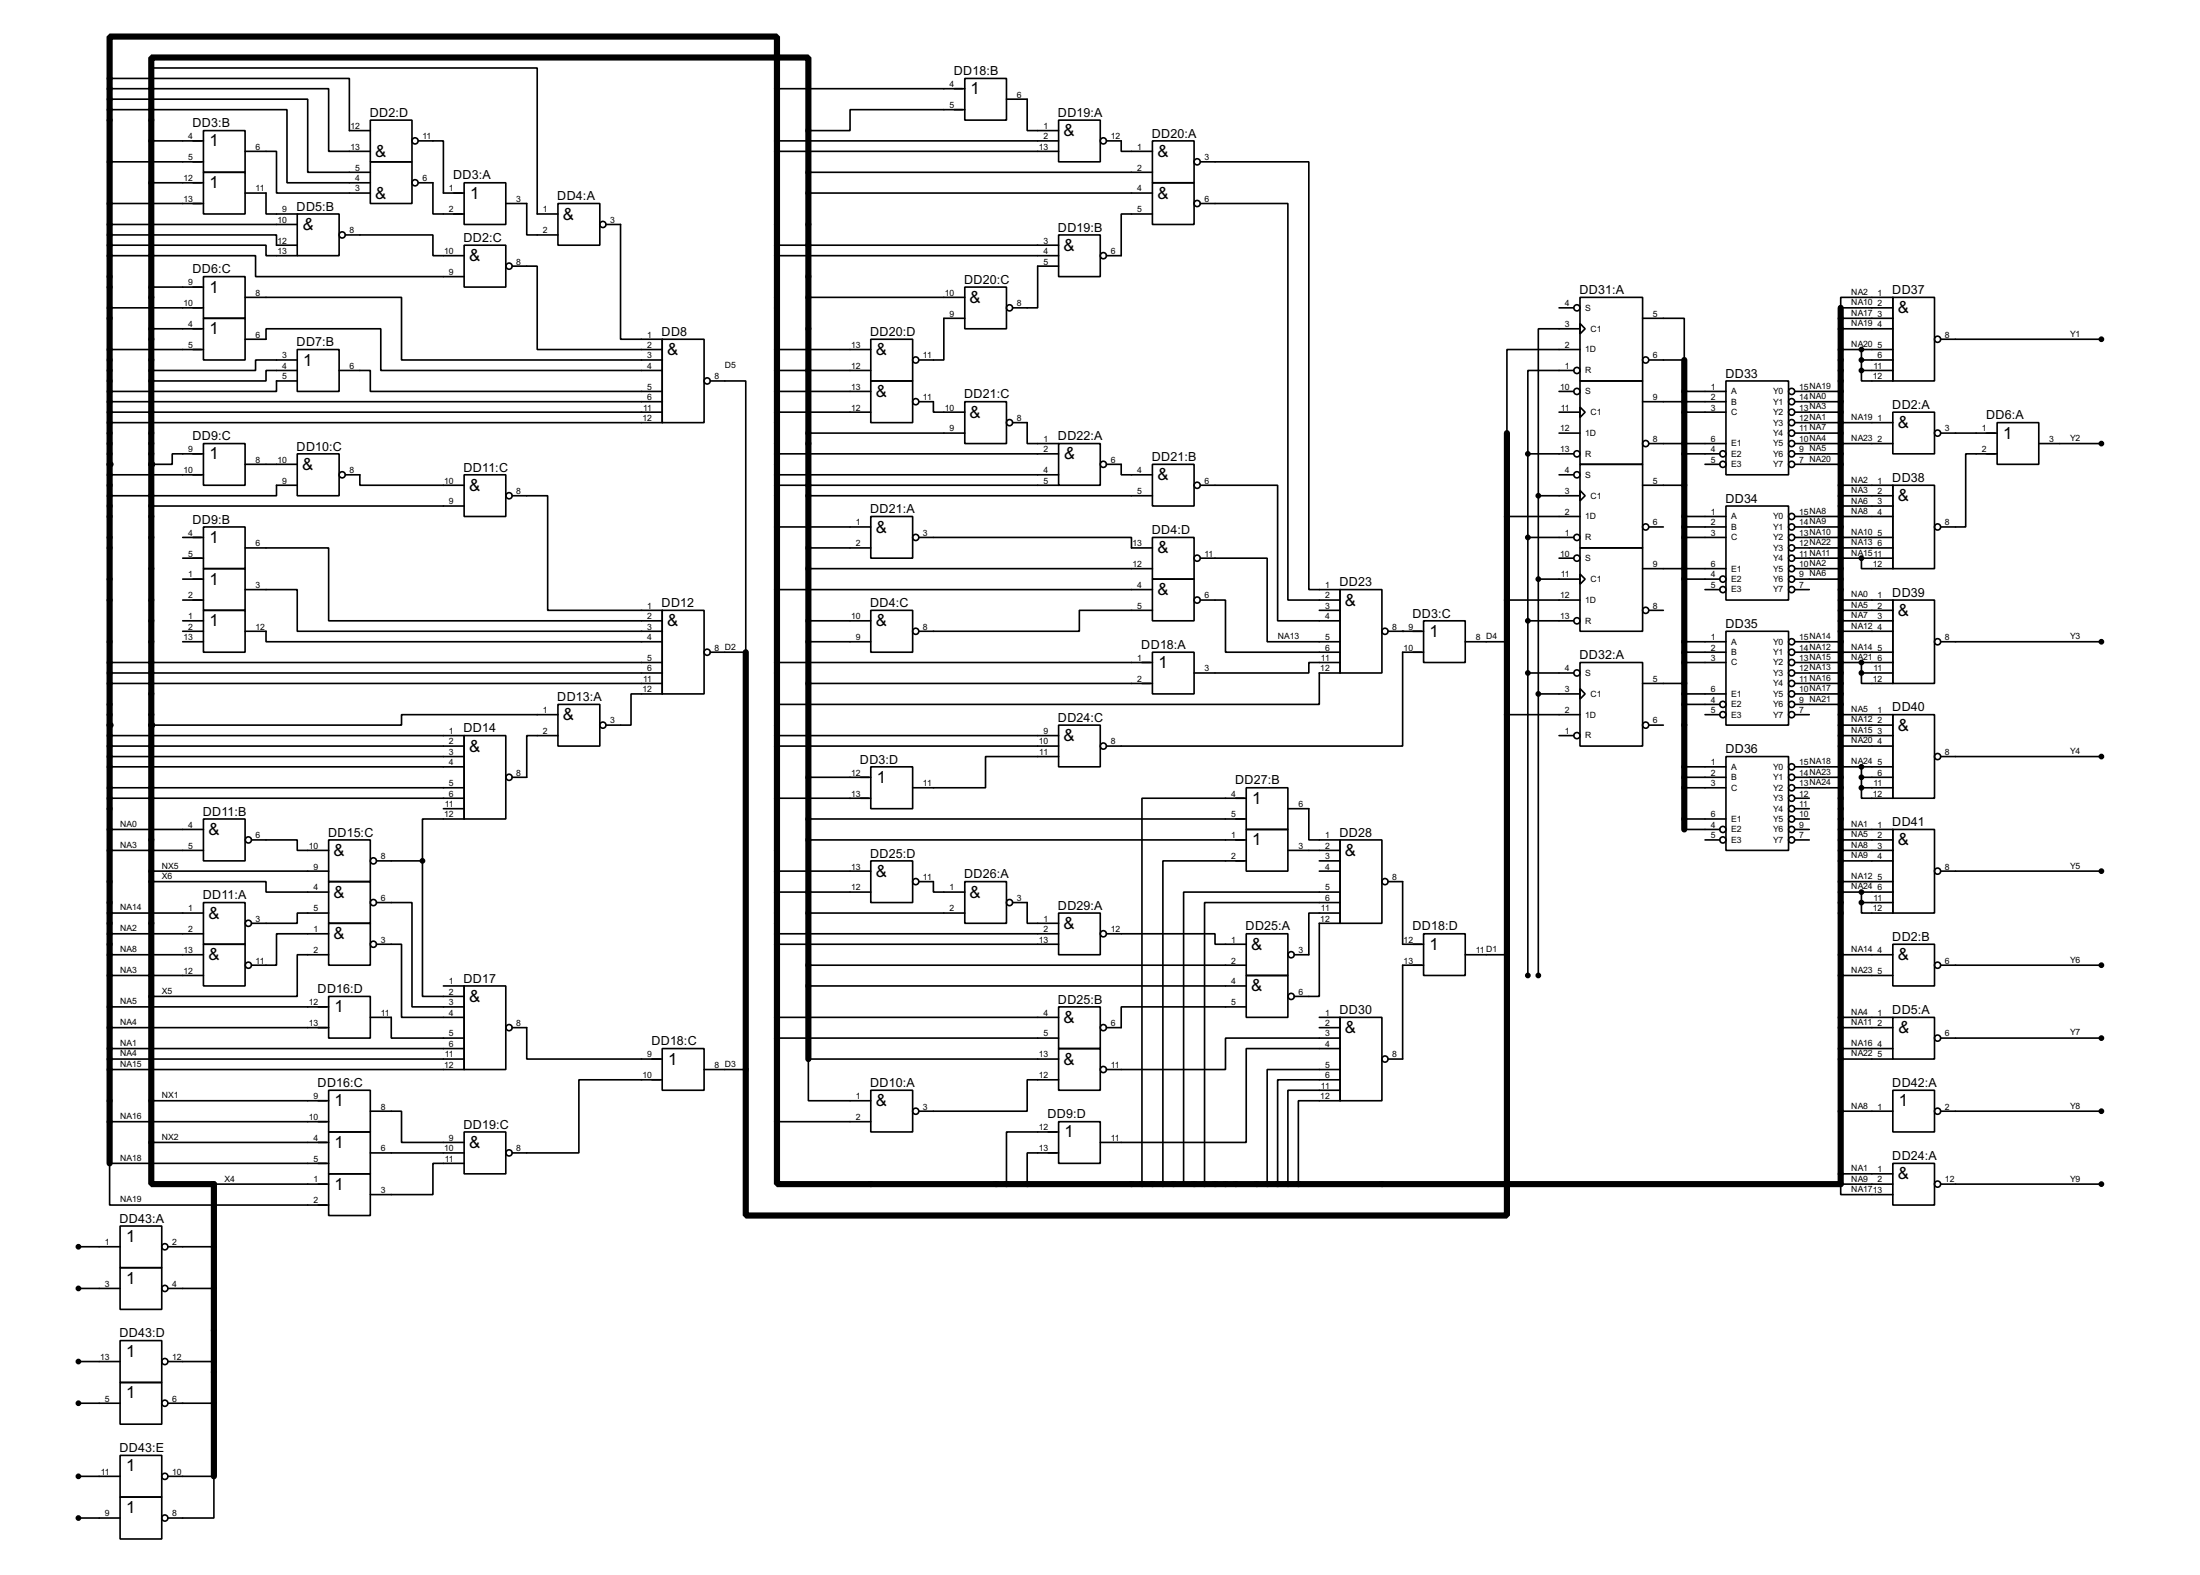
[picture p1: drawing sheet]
<svg xmlns="http://www.w3.org/2000/svg" width="536mm" height="383mm" viewBox="0 0 536 383" stroke-linecap="round" stroke-linejoin="round" font-family="sans-serif">
<path d="M448.4 75v213.3h-259.1v-279.4h-162.6v274.4M410.3 87.7v114.3M367.1 105.5v190.5h-185.4v-137.2M196.9 257.9v-243.9h-160v274.3h15.2v71.2" fill="none" stroke="#000" stroke-width="1.5"/>
<g fill="#000">
<circle cx="26.7" cy="113.1" r=".75"/>
<circle cx="36.9" cy="113.1" r=".75"/>
<circle cx="341.7" cy="153.7" r=".2"/>
<circle cx="26.7" cy="176.6" r=".75"/>
<circle cx="36.9" cy="176.6" r=".75"/>
</g>
<g fill="none" stroke="#000" stroke-width=".4">
<path d="M26.7 19.1h58.4v12.7h5.1M235 19.1h10.2v10.2h-10.2zM26.7 29.3v-2.6h43.2v17.8h20.3M26.7 21.6h53.4v15.3h10.1M26.7 24.2h48.3v17.8h15.2M26.7 39.4h22.9M36.9 21.6v-5h94v35.5h5M36.9 34.3h12.7M49.6 31.8h10.1v10.2h-10.1zM59.7 36.9h7.7v10.1h22.8M90.2 29.3h10.2v10.1h-10.2zM90.2 39.4h10.2v10.2h-10.2z"/>
<path d="M101.9 34.3h6.1v12.7h5.1M189.3 34.3h68.6M189.3 36.9h68.6M189.3 21.6h45.7M235 26.7h-27.9v5.1h-10.2M245.2 24.2h5v7.6h7.7M257.9 29.3h10.1v10.1h-10.1zM269.5 34.3h3.6v2.6h7.6M280.7 34.3h10.2v10.2h-10.2zM292.4 39.4h26.4v104.2h7.6v20.3h-5v7.6h-132.1v-7.6M26.7 59.7h38.1v2.6h7.6M26.7 57.2h40.7v2.5h5"/>
<path d="M26.7 54.7h45.7M26.7 49.6h22.9M36.9 44.5h12.7M49.6 42h10.1v10.1h-10.1zM59.7 47h5.1v5.1h7.6M72.4 52.1h10.2v10.2h-10.2zM84.1 57.2h21.4v5.1h7.6M101.9 44.5h3.6v7.6h7.6M113.1 59.7h10.1v10.2h-10.1zM113.1 44.5h10.1v10.2h-10.1zM123.2 49.6h5.1v7.6h7.6M135.9 49.6h10.2v10.1h-10.2z"/>
<path d="M147.6 54.7h3.6v27.9h10.1v20.3h-134.6M189.3 59.7h68.6M196.9 47h83.8M196.9 42h83.8M257.9 57.2h10.1v10.2h-10.1zM280.7 44.5h10.2v10.2h-10.2zM280.7 52.1h-7.6v10.2h-3.6M292.4 49.6h21.3v96.5h12.7M26.7 62.3h35.6v5.1h50.8M26.7 75h22.9M36.9 69.9h12.7M49.6 77.5h10.1v10.2h-10.1z"/>
<path d="M49.6 67.4h10.1v10.1h-10.1zM59.7 72.4h38.1v15.3h63.5M124.8 64.8h6.1v20.3h30.4M189.3 62.3h68.6M196.9 72.4h38.1M235 69.9h10.2v10.2h-10.2zM235 77.5h-5.1v10.2h-6.1M257.9 64.8h-5.1v10.2h-6.1M379.8 75h3.5M384.9 72.4h15.2v20.4h-15.2zM384.9 78.8l1.2 1.3-1.2 1.2zM400.1 77.5h10.2v10.2h-8.7"/>
<path d="M448.4 77.5h12.7M461.1 72.4h10.1v20.4h-10.1zM461.1 75h-12.7v-2.6h12.7v20.4h-7.7v-2.6M26.7 97.8h134.6M26.7 85.1h22.9M36.9 80.1h12.7M59.7 82.6h5.1v-2.5h28v10.1h68.5M72.4 85.1h10.2v10.2h-10.2zM72.4 87.7h-10.1v2.5h-25.4M72.4 90.2h-7.6v2.6h-27.9M72.4 92.8h-5v2.5h-40.7M82.6 90.2h7.6v5.1h71.1"/>
<path d="M161.3 82.6h10.2v20.3h-10.2zM173 92.8h8.7v66h-8.7M189.3 95.3h22.8M189.3 85.1h22.8M189.3 90.2h22.8M212.1 92.8h10.2v10.1h-10.2zM212.1 82.6h10.2v10.2h-10.2zM223.8 97.8h3.6v2.6h7.6M235 97.8h10.2v10.2h-10.2zM379.8 95.3h3.5M383.3 90.2h-11.1v20.3M384.9 92.8h15.2v20.3h-15.2z"/>
<path d="M384.9 99.1l1.2 1.3-1.2 1.3zM384.9 80.1h-10.2v40.6M384.9 85.1h-17.8v20.4M400.1 97.8h20.3M410.3 95.3h10.1M420.4 92.8h15.3v22.8h-15.3zM437.2 95.3h11.2M437.2 97.8h11.2M448.4 80.1h12.7M448.4 85.1h12.7M453.4 87.7h7.7M453.4 85.1v5.1"/>
<path d="M453.4 90.2h7.7M472.7 82.6h39.2M26.7 100.4h134.6M26.7 115.6h22.9M49.6 108h10.1v10.2h-10.1zM49.6 110.5h-7.6v2.6h-5.1M59.7 113.1h12.7M72.4 110.5h10.2v10.2h-10.2zM72.4 118.2h-5v2.5h-40.7M84.1 115.6h3.6v2.6h25.4M113.1 115.6h10.1v10.2h-10.1zM189.3 118.2h68.6"/>
<path d="M189.3 100.4h22.8M189.3 110.5h68.6M189.3 115.6h68.6M196.9 105.5h38.1M246.7 102.9h3.5v5.1h7.7M257.9 108h10.1v10.2h-10.1zM269.5 113.1h3.6v2.5h7.6M280.7 113.1h10.2v10.1h-10.2zM292.4 118.2h18.8v33h15.2M372.2 110.5h11.1M372.2 110.5v127M379.8 105.5h5.1"/>
<path d="M379.8 100.4h5.1M379.8 115.6h3.5M384.9 113.1h15.2v20.3h-15.2zM384.9 119.4l1.2 1.3-1.2 1.3zM400.1 118.2h10.2M401.6 108h18.8M410.3 100.4h10.1M410.3 110.5h8.6M415.3 113.1h3.6M437.2 105.5h11.2M437.2 108h23.9M437.2 102.9h23.9"/>
<path d="M437.2 100.4h11.2M437.2 110.5h11.2M437.2 113.1h11.2M448.4 118.2h12.7v20.3h-7.7v-2.6M461.1 100.4h10.1v10.1h-10.1zM461.1 118.2h10.1v20.3h-10.1zM472.7 105.5h13.8M486.5 102.9h10.1v10.2h-10.1zM486.5 110.5h-7.7v17.8h-6.1M496.6 108h15.3M36.9 123.2h76.2M44.5 130.9h5.1"/>
<path d="M44.5 135.9h5.1M49.6 138.5h10.1v10.1h-10.1zM49.6 128.3h10.1v10.2h-10.1zM59.7 133.4h20.4v17.8h81.2M124.8 120.7h8.6v27.9h27.9v20.4h-7.6v7.6h-6.1M189.3 128.3h22.8M196.9 133.4h15.2M196.9 120.7h83.8M196.9 138.5h83.8M212.1 125.8h10.2v10.1h-10.2zM223.8 130.9h51.8v2.5h5.1M280.7 130.9h10.2v10.1h-10.2z"/>
<path d="M292.4 135.9h16.3v20.4h17.7M367.1 125.8h17.8M372.2 130.9h11.1M374.7 120.7h10.2M374.7 120.7v116.8M379.8 135.9h3.5M384.9 133.4h15.2v20.3h-15.2zM384.9 139.8l1.2 1.2-1.2 1.3zM400.1 138.5h20.3M401.6 128.3h3.6M410.3 130.9h10.1M410.3 125.8h10.1"/>
<path d="M410.3 128.3h10.1M420.4 123.2h15.3v22.9h-15.3zM437.2 133.4h23.9M437.2 130.9h23.9M437.2 125.8h23.9M437.2 135.9h23.9M437.2 138.5h11.2M437.2 128.3h11.2M448.4 123.2h12.7M448.4 120.7h12.7M44.5 156.3h5.1M44.5 146.1h5.1"/>
<path d="M44.5 151.2h5.1M44.5 153.7h5.1M44.5 141h5.1M49.6 148.6h10.1v10.2h-10.1zM59.7 143.6h12.7v10.1h88.9M59.7 153.7h5.1v2.6h96.5M161.3 148.6h10.2v20.4h-10.2zM189.3 143.6h91.4M196.9 156.3h15.2M196.9 151.2h15.2M212.1 148.6h10.2v10.2h-10.2zM280.7 141h10.2v10.2h-10.2z"/>
<path d="M280.7 158.8h10.2v10.2h-10.2zM280.7 148.6h-17.8v5.1h-39.1M292.4 146.1h6.1v12.7h27.9M321.4 148.6h5M326.4 143.6h10.2v20.3h-10.2zM338.1 153.7h8.7M346.8 151.2h10.1v10.1h-10.1zM346.8 158.8h-5.1v22.9h-72.2M356.9 156.3h10.2M367.1 146.1h17.8M372.2 151.2h11.1M374.7 141h10.2"/>
<path d="M401.6 148.6h3.6M410.3 156.3h10.1M410.3 158.8h10.1M410.3 141h8.6M415.3 143.6h3.6M420.4 153.7h15.3v22.9h-15.3zM437.2 156.3h11.2M437.2 158.8h23.9M437.2 141h11.2M437.2 143.6h3.5M448.4 146.1h12.7v20.3h-7.7v-2.5M448.4 148.6h12.7"/>
<path d="M448.4 151.2h12.7M448.4 153.7h12.7M461.1 146.1h10.1v20.3h-10.1zM472.7 156.3h39.2M26.7 179.1h86.4v20.3h-10.2v10.2M26.7 161.3h134.6M26.7 163.9h134.6M26.7 166.4h134.6M113.1 179.1h10.1v20.3h-10.1zM135.9 171.5h10.2v10.2h-10.2zM135.9 179.1h-7.6v10.2h-3.5M135.9 174h-38.1v2.6h-60.9"/>
<path d="M189.3 179.1h68.6M189.3 161.3h91.4M196.9 166.4h83.8M257.9 176.6h10.1v10.1h-10.1zM326.4 161.3h-7.6v2.6h-27.9M367.1 174h17.8M372.2 163.9h11.1M374.7 169h10.2M379.8 179.1h3.5M384.9 161.3h15.2v20.4h-15.2zM384.9 167.7l1.2 1.3-1.2 1.2zM400.1 166.4h10.2"/>
<path d="M401.6 176.6h3.6M410.3 161.3h10.1M410.3 169h10.1M410.3 171.5h8.6M415.3 174h3.6M437.2 174h3.5M437.2 161.3h23.9M437.2 163.9h11.2M437.2 166.4h11.2M437.2 169h11.2M437.2 171.5h11.2M448.4 174h12.7v20.4h-7.7v-2.6"/>
<path d="M448.4 179.1h12.7M448.4 176.6h12.7M453.4 163.9h7.7M453.4 161.3v2.6M461.1 174h10.1v20.4h-10.1zM26.7 184.2h86.4M26.7 181.7h86.4M26.7 186.7h86.4M26.7 191.8h86.4M26.7 194.4h86.4M49.6 199.4h10.1v10.2h-10.1zM108 196.9h5.1"/>
<path d="M189.3 181.7h68.6M189.3 194.4h22.8M196.9 189.3h15.2M196.9 199.4h106.7M212.1 186.7h10.2v10.2h-10.2zM257.9 184.2h-17.8v7.6h-17.8M303.6 191.8h10.1v10.2h-10.1zM303.6 194.4h-25.4v93.9M313.7 196.9h5.1v7.6h7.6v20.3h-5v17.8h-6.1M410.3 186.7h10.1M410.3 189.3h10.1M410.3 191.8h10.1"/>
<path d="M410.3 199.4h10.1M420.4 184.2h15.3v22.9h-15.3zM437.2 186.7h23.9M437.2 189.3h11.2M437.2 191.8h11.2M437.2 199.4h3.5M437.2 194.4h3.5M437.2 196.9h3.5M448.4 181.7h12.7M453.4 189.3h7.7M453.4 191.8h7.7M453.4 186.7v5.1"/>
<path d="M472.7 184.2h39.2M26.7 202h22.9M26.7 207.1h22.9M36.9 214.7h27.9v2.5h15.3M36.9 212.1h43.2M49.6 219.8h10.1v10.1h-10.1zM61.3 204.5h11.1v2.6h7.7M80.1 214.7h10.1v10.1h-10.1zM80.1 204.5h10.1v10.2h-10.1zM91.7 219.8h8.7v25.4h12.7M91.7 209.6h11.2M102.9 209.6v33h10.2"/>
<path d="M189.3 212.1h22.8M189.3 217.2h22.8M196.9 204.5h106.7M212.1 209.6h10.2v10.2h-10.2zM223.8 214.7h3.6v2.5h7.6M235 214.7h10.2v10.1h-10.2zM246.7 219.8h3.5v5h7.7M303.6 202h10.1v10.1h-10.1zM303.6 209.6h-20.3v78.7M313.7 207.1h12.7M321.4 212.1h5M321.4 209.6h5"/>
<path d="M326.4 204.5h10.2v20.3h-10.2zM326.4 219.8h-33v68.5M326.4 217.2h-38.1v71.1h-2.5M338.1 214.7h3.6v15.2h5.1M410.3 202h8.6M415.3 204.5h3.6M437.2 202h3.5M437.2 204.5h3.5M448.4 202h12.7v20.3h-7.7v-2.5M448.4 204.5h12.7M448.4 207.1h12.7M448.4 209.6h12.7"/>
<path d="M448.4 214.7h12.7M448.4 217.2h12.7M453.4 219.8h7.7M453.4 217.2v2.6M461.1 202h10.1v20.3h-10.1zM472.7 212.1h39.2M26.7 237.5h22.9M26.7 232.5h22.9M26.7 227.4h22.9M26.7 222.3h22.9M49.6 229.9h10.1v10.2h-10.1zM80.1 224.8h10.1v10.2h-10.1z"/>
<path d="M80.1 227.4h-12.7v7.6h-6.1M80.1 222.3h-7.7v2.5h-11.1M80.1 232.5h-7.7v10.1h-35.5M91.7 229.9h6.1v17.8h15.3M189.3 227.4h68.6M189.3 229.9h68.6M196.9 235h106.7M196.9 222.3h38.1M257.9 222.3h10.1v10.2h-10.1zM269.5 227.4h26.5v2.5h7.6M303.6 237.5h10.1v10.2h-10.1zM303.6 227.4h10.1v10.1h-10.1z"/>
<path d="M326.4 222.3h-7.6v10.2h-3.5M346.8 227.4h10.1v10.1h-10.1zM346.8 235h-5.1v22.9h-3.6M356.9 232.5h10.2M448.4 237.5h12.7M448.4 232.5h12.7M461.1 229.9h10.1v10.2h-10.1zM472.7 235h39.2M26.7 257.9h86.4M26.7 255.3h86.4M26.7 250.2h53.4M26.7 245.2h53.4"/>
<path d="M80.1 242.6h10.1v10.2h-10.1zM90.2 247.7h5.1v5.1h17.8M108 240.1h5.1v20.3h-86.4M113.1 240.1h10.1v20.3h-10.1zM124.8 250.2h3.5v7.7h33M161.3 255.3h10.2v10.2h-10.2zM189.3 252.8h68.6M189.3 247.7h68.6M196.9 240.1h106.7M257.9 255.3h10.1v10.2h-10.1zM257.9 245.2h10.1v10.1h-10.1zM257.9 257.9h-61v10.1h15.2"/>
<path d="M303.6 245.2h-30.5v5h-3.6M321.4 247.7h5v20.3h-10.1v20.3M321.4 250.2h5M326.4 247.7h10.2v20.3h-10.2zM326.4 252.8h-27.9v7.6h-29M326.4 255.3h-22.8v22.9h-35.6M448.4 257.9h12.7M448.4 255.3h12.7M448.4 250.2h12.7M448.4 247.7h12.7M461.1 247.7h10.1v10.2h-10.1zM472.7 252.8h39.2"/>
<path d="M26.7 273.1h53.4M36.9 278.2h43.2M36.9 268h43.2M80.1 275.6h10.1v10.2h-10.1zM80.1 265.5h10.1v10.1h-10.1zM90.2 270.6h7.6v7.6h15.3M113.1 275.6h10.1v10.2h-10.1zM161.3 262.9h-20.3v17.8h-16.2M171.5 260.4h10.2M189.3 273.1h22.8M212.1 265.5h10.2v10.1h-10.2zM257.9 273.1h10.1v10.2h-10.1z"/>
<path d="M257.9 262.9h-7.7v7.7h-26.4M257.9 275.6h-12.7v12.7M326.4 265.5h-12.7v22.8M326.4 262.9h-15.2v25.4M326.4 260.4h-17.7v27.9M448.4 270.6h12.7M461.1 265.5h10.1v10.1h-10.1zM472.7 270.6h39.2M29.3 298.5h10.1v10.2h-10.1zM52.1 288.3h28M80.1 285.8h10.1v10.2h-10.1zM80.1 283.3h-53.4v10.1h53.4"/>
<path d="M90.2 280.7h22.9M113.1 283.3h-7.6v7.6h-15.3M257.9 280.7h-7.7v7.6M448.4 285.8h12.7M461.1 283.3h10.1v10.1h-10.1zM461.1 288.3h-12.7v2.6h12.7M472.7 288.3h39.2M19.1 303.6h10.2M19.1 313.7h10.2M29.3 308.7h10.1v10.1h-10.1zM40.9 303.6h11.2M40.9 313.7h11.2"/>
<path d="M19.1 331.5h10.2M29.3 336.6h10.1v10.2h-10.1zM29.3 326.4h10.1v10.2h-10.1zM40.9 331.5h11.2M19.1 359.5h10.2M19.1 341.7h10.2M29.3 354.4h10.1v10.1h-10.1zM40.9 359.5h11.2v10.1h-11.2M40.9 341.7h11.2M19.1 369.6h10.2M29.3 364.5h10.1v10.2h-10.1z"/>
<circle cx="101.1" cy="34.3" r=".75"/>
<circle cx="268.7" cy="34.3" r=".75"/>
<circle cx="291.6" cy="39.4" r=".75"/>
<circle cx="83.3" cy="57.2" r=".75"/>
<circle cx="101.1" cy="44.5" r=".75"/>
<circle cx="146.8" cy="54.7" r=".75"/>
<circle cx="291.6" cy="49.6" r=".75"/>
<circle cx="124" cy="64.8" r=".75"/>
<circle cx="245.9" cy="75" r=".75"/>
<circle cx="268.7" cy="62.3" r=".75"/>
<circle cx="384.1" cy="75" r=".75"/>
<circle cx="172.2" cy="92.8" r=".75"/>
<circle cx="223" cy="87.7" r=".75"/>
<circle cx="223" cy="97.8" r=".75"/>
<circle cx="384.1" cy="90.2" r=".75"/>
<circle cx="384.1" cy="95.3" r=".75"/>
<circle cx="400.8" cy="87.7" r=".75"/>
<circle cx="436.4" cy="97.8" r=".75"/>
<circle cx="436.4" cy="95.3" r=".75"/>
<circle cx="471.9" cy="82.6" r=".75"/>
<circle cx="83.3" cy="115.6" r=".75"/>
<circle cx="245.9" cy="102.9" r=".75"/>
<circle cx="268.7" cy="113.1" r=".75"/>
<circle cx="291.6" cy="118.2" r=".75"/>
<circle cx="384.1" cy="110.5" r=".75"/>
<circle cx="384.1" cy="115.6" r=".75"/>
<circle cx="400.8" cy="108" r=".75"/>
<circle cx="419.6" cy="110.5" r=".75"/>
<circle cx="419.6" cy="113.1" r=".75"/>
<circle cx="436.4" cy="100.4" r=".75"/>
<circle cx="436.4" cy="105.5" r=".75"/>
<circle cx="436.4" cy="113.1" r=".75"/>
<circle cx="436.4" cy="102.9" r=".75"/>
<circle cx="436.4" cy="108" r=".75"/>
<circle cx="436.4" cy="110.5" r=".75"/>
<circle cx="471.9" cy="105.5" r=".75"/>
<circle cx="124" cy="120.7" r=".75"/>
<circle cx="223" cy="130.9" r=".75"/>
<circle cx="291.6" cy="135.9" r=".75"/>
<circle cx="384.1" cy="135.9" r=".75"/>
<circle cx="384.1" cy="130.9" r=".75"/>
<circle cx="400.8" cy="128.3" r=".75"/>
<circle cx="436.4" cy="133.4" r=".75"/>
<circle cx="436.4" cy="135.9" r=".75"/>
<circle cx="436.4" cy="128.3" r=".75"/>
<circle cx="436.4" cy="125.8" r=".75"/>
<circle cx="436.4" cy="138.5" r=".75"/>
<circle cx="436.4" cy="130.9" r=".75"/>
<circle cx="471.9" cy="128.3" r=".75"/>
<circle cx="172.2" cy="158.8" r=".75"/>
<circle cx="223" cy="153.7" r=".75"/>
<circle cx="291.6" cy="146.1" r=".75"/>
<circle cx="337.3" cy="153.7" r=".75"/>
<circle cx="384.1" cy="151.2" r=".75"/>
<circle cx="400.8" cy="148.6" r=".75"/>
<circle cx="419.6" cy="143.6" r=".75"/>
<circle cx="419.6" cy="141" r=".75"/>
<circle cx="436.4" cy="156.3" r=".75"/>
<circle cx="436.4" cy="158.8" r=".75"/>
<circle cx="436.4" cy="143.6" r=".75"/>
<circle cx="436.4" cy="141" r=".75"/>
<circle cx="471.9" cy="156.3" r=".75"/>
<circle cx="146.8" cy="176.6" r=".75"/>
<circle cx="384.1" cy="179.1" r=".75"/>
<circle cx="384.1" cy="163.9" r=".75"/>
<circle cx="400.8" cy="176.6" r=".75"/>
<circle cx="419.6" cy="171.5" r=".75"/>
<circle cx="419.6" cy="174" r=".75"/>
<circle cx="436.4" cy="163.9" r=".75"/>
<circle cx="436.4" cy="174" r=".75"/>
<circle cx="436.4" cy="161.3" r=".75"/>
<circle cx="436.4" cy="166.4" r=".75"/>
<circle cx="436.4" cy="171.5" r=".75"/>
<circle cx="436.4" cy="169" r=".75"/>
<circle cx="124" cy="189.3" r=".75"/>
<circle cx="268.7" cy="181.7" r=".75"/>
<circle cx="436.4" cy="189.3" r=".75"/>
<circle cx="436.4" cy="186.7" r=".75"/>
<circle cx="436.4" cy="194.4" r=".75"/>
<circle cx="436.4" cy="199.4" r=".75"/>
<circle cx="436.4" cy="191.8" r=".75"/>
<circle cx="436.4" cy="196.9" r=".75"/>
<circle cx="471.9" cy="184.2" r=".75"/>
<circle cx="60.5" cy="204.5" r=".75"/>
<circle cx="90.9" cy="219.8" r=".75"/>
<circle cx="90.9" cy="209.6" r=".75"/>
<circle cx="223" cy="214.7" r=".75"/>
<circle cx="245.9" cy="219.8" r=".75"/>
<circle cx="337.3" cy="214.7" r=".75"/>
<circle cx="419.6" cy="202" r=".75"/>
<circle cx="419.6" cy="204.5" r=".75"/>
<circle cx="436.4" cy="202" r=".75"/>
<circle cx="436.4" cy="204.5" r=".75"/>
<circle cx="471.9" cy="212.1" r=".75"/>
<circle cx="60.5" cy="224.8" r=".75"/>
<circle cx="60.5" cy="235" r=".75"/>
<circle cx="90.9" cy="229.9" r=".75"/>
<circle cx="268.7" cy="227.4" r=".75"/>
<circle cx="314.5" cy="232.5" r=".75"/>
<circle cx="471.9" cy="235" r=".75"/>
<circle cx="124" cy="250.2" r=".75"/>
<circle cx="268.7" cy="250.2" r=".75"/>
<circle cx="314.5" cy="242.6" r=".75"/>
<circle cx="337.3" cy="257.9" r=".75"/>
<circle cx="471.9" cy="252.8" r=".75"/>
<circle cx="223" cy="270.6" r=".75"/>
<circle cx="268.7" cy="260.4" r=".75"/>
<circle cx="471.9" cy="270.6" r=".75"/>
<circle cx="124" cy="280.7" r=".75"/>
<circle cx="471.9" cy="288.3" r=".75"/>
<circle cx="40.1" cy="303.6" r=".75"/>
<circle cx="40.1" cy="313.7" r=".75"/>
<circle cx="40.1" cy="331.5" r=".75"/>
<circle cx="40.1" cy="359.5" r=".75"/>
<circle cx="40.1" cy="341.7" r=".75"/>
<circle cx="40.1" cy="369.6" r=".75"/>
</g>
<g fill="#000" stroke="#000" stroke-width=".4">
<circle cx="453.4" cy="87.7" r=".5"/>
<circle cx="453.4" cy="85.1" r=".5"/>
<circle cx="453.4" cy="90.2" r=".5"/>
<circle cx="511.8" cy="82.6" r=".5"/>
<circle cx="372.1" cy="110.5" r=".5"/>
<circle cx="511.8" cy="108" r=".5"/>
<circle cx="372.1" cy="130.9" r=".5"/>
<circle cx="374.7" cy="120.7" r=".5"/>
<circle cx="453.4" cy="135.9" r=".5"/>
<circle cx="372.1" cy="151.2" r=".5"/>
<circle cx="374.7" cy="141" r=".5"/>
<circle cx="511.8" cy="156.3" r=".5"/>
<circle cx="372.1" cy="163.9" r=".5"/>
<circle cx="374.7" cy="169" r=".5"/>
<circle cx="453.4" cy="161.3" r=".5"/>
<circle cx="453.4" cy="163.9" r=".5"/>
<circle cx="453.4" cy="186.7" r=".5"/>
<circle cx="453.4" cy="189.3" r=".5"/>
<circle cx="453.4" cy="191.8" r=".5"/>
<circle cx="511.8" cy="184.2" r=".5"/>
<circle cx="102.9" cy="209.6" r=".5"/>
<circle cx="453.4" cy="217.2" r=".5"/>
<circle cx="453.4" cy="219.8" r=".5"/>
<circle cx="511.8" cy="212.1" r=".5"/>
<circle cx="372.1" cy="237.5" r=".5"/>
<circle cx="374.7" cy="237.5" r=".5"/>
<circle cx="511.8" cy="235" r=".5"/>
<circle cx="511.8" cy="252.8" r=".5"/>
<circle cx="511.8" cy="270.6" r=".5"/>
<circle cx="511.8" cy="288.3" r=".5"/>
<circle cx="19.1" cy="303.6" r=".5"/>
<circle cx="19.1" cy="313.7" r=".5"/>
<circle cx="19.1" cy="331.5" r=".5"/>
<circle cx="19.1" cy="341.7" r=".5"/>
<circle cx="19.1" cy="359.5" r=".5"/>
<circle cx="19.1" cy="369.6" r=".5"/>
</g>
<g font-size="4.6">
<text x="236.4" y="22.9">1</text>
<text x="51" y="35.6">1</text>
<text x="259.1" y="33.2">&amp;</text>
<text x="91.4" y="38.2">&amp;</text>
<text x="281.9" y="38.2">&amp;</text>
<text x="51" y="45.9">1</text>
<text x="91.4" y="48.3">&amp;</text>
<text x="114.5" y="48.3">1</text>
<text x="137.1" y="53.5">&amp;</text>
<text x="281.9" y="48.3">&amp;</text>
<text x="73.6" y="56">&amp;</text>
<text x="114.3" y="63.6">&amp;</text>
<text x="259.1" y="61">&amp;</text>
<text x="51" y="71.3">1</text>
<text x="236.2" y="73.7">&amp;</text>
<text x="462.3" y="76.3">&amp;</text>
<text x="51" y="81.4">1</text>
<text x="73.9" y="89">1</text>
<text x="162.5" y="86.4">&amp;</text>
<text x="213.3" y="86.4">&amp;</text>
<text x="213.3" y="96.7">&amp;</text>
<text x="236.2" y="101.7">&amp;</text>
<text x="462.3" y="104.3">&amp;</text>
<text x="487.9" y="106.8">1</text>
<text x="51" y="111.9">1</text>
<text x="259.1" y="111.9">&amp;</text>
<text x="73.6" y="114.4">&amp;</text>
<text x="114.3" y="119.5">&amp;</text>
<text x="281.9" y="117">&amp;</text>
<text x="462.3" y="122.1">&amp;</text>
<text x="213.3" y="129.7">&amp;</text>
<text x="51" y="132.2">1</text>
<text x="281.9" y="134.8">&amp;</text>
<text x="51" y="142.4">1</text>
<text x="281.9" y="144.9">&amp;</text>
<text x="327.6" y="147.5">&amp;</text>
<text x="462.3" y="150">&amp;</text>
<text x="51" y="152.5">1</text>
<text x="162.5" y="152.5">&amp;</text>
<text x="213.3" y="152.5">&amp;</text>
<text x="348.2" y="155.1">1</text>
<text x="282.2" y="162.7">1</text>
<text x="137.1" y="175.4">&amp;</text>
<text x="462.3" y="177.9">&amp;</text>
<text x="114.3" y="183">&amp;</text>
<text x="259.1" y="180.5">&amp;</text>
<text x="213.6" y="190.6">1</text>
<text x="305" y="195.7">1</text>
<text x="50.8" y="203.3">&amp;</text>
<text x="81.3" y="208.4">&amp;</text>
<text x="305" y="205.9">1</text>
<text x="327.6" y="208.4">&amp;</text>
<text x="462.3" y="205.9">&amp;</text>
<text x="213.3" y="213.5">&amp;</text>
<text x="81.3" y="218.6">&amp;</text>
<text x="236.2" y="218.6">&amp;</text>
<text x="50.8" y="223.7">&amp;</text>
<text x="259.1" y="226.2">&amp;</text>
<text x="50.8" y="233.8">&amp;</text>
<text x="81.3" y="228.7">&amp;</text>
<text x="304.8" y="231.3">&amp;</text>
<text x="348.2" y="231.3">1</text>
<text x="462.3" y="233.8">&amp;</text>
<text x="114.3" y="244">&amp;</text>
<text x="304.8" y="241.4">&amp;</text>
<text x="81.5" y="246.5">1</text>
<text x="259.1" y="249.1">&amp;</text>
<text x="327.6" y="251.6">&amp;</text>
<text x="462.3" y="251.6">&amp;</text>
<text x="162.8" y="259.2">1</text>
<text x="259.1" y="259.2">&amp;</text>
<text x="81.5" y="269.4">1</text>
<text x="213.3" y="269.4">&amp;</text>
<text x="462.5" y="269.4">1</text>
<text x="81.5" y="279.5">1</text>
<text x="114.3" y="279.5">&amp;</text>
<text x="259.3" y="277">1</text>
<text x="462.3" y="287.2">&amp;</text>
<text x="81.5" y="289.7">1</text>
<text x="30.7" y="302.4">1</text>
<text x="30.7" y="312.6">1</text>
<text x="30.7" y="330.3">1</text>
<text x="30.7" y="340.5">1</text>
<text x="30.7" y="358.3">1</text>
<text x="30.7" y="368.4">1</text>
</g>
<g font-size="3.4">
<text x="232.3" y="18.3">DD18:B</text>
<text x="90.1" y="28.5">DD2:D</text>
<text x="257.7" y="28.5">DD19:A</text>
<text x="46.9" y="31">DD3:B</text>
<text x="280.6" y="33.5">DD20:A</text>
<text x="110.4" y="43.7">DD3:A</text>
<text x="72.3" y="51.3">DD5:B</text>
<text x="135.8" y="48.7">DD4:A</text>
<text x="112.9" y="58.9">DD2:C</text>
<text x="257.7" y="56.4">DD19:B</text>
<text x="46.9" y="66.6">DD6:C</text>
<text x="234.9" y="69.1">DD20:C</text>
<text x="384.7" y="71.6">DD31:A</text>
<text x="460.9" y="71.6">DD37</text>
<text x="161.2" y="81.8">DD8</text>
<text x="212" y="81.8">DD20:D</text>
<text x="72.3" y="84.3">DD7:B</text>
<text x="420.3" y="92">DD33</text>
<text x="234.9" y="97">DD21:C</text>
<text x="460.9" y="99.5">DD2:A</text>
<text x="46.9" y="107.2">DD9:C</text>
<text x="257.7" y="107.2">DD22:A</text>
<text x="483.8" y="102.1">DD6:A</text>
<text x="72.3" y="109.7">DD10:C</text>
<text x="280.6" y="112.2">DD21:B</text>
<text x="112.9" y="114.8">DD11:C</text>
<text x="460.9" y="117.4">DD38</text>
<text x="212" y="124.9">DD21:A</text>
<text x="420.3" y="122.4">DD34</text>
<text x="46.9" y="127.5">DD9:B</text>
<text x="280.6" y="130.1">DD4:D</text>
<text x="326.3" y="142.8">DD23</text>
<text x="161.2" y="147.8">DD12</text>
<text x="212" y="147.8">DD4:C</text>
<text x="460.9" y="145.3">DD39</text>
<text x="344.1" y="150.3">DD3:C</text>
<text x="420.3" y="152.9">DD35</text>
<text x="278" y="158">DD18:A</text>
<text x="384.7" y="160.5">DD32:A</text>
<text x="135.8" y="170.7">DD13:A</text>
<text x="460.9" y="173.2">DD40</text>
<text x="112.9" y="178.3">DD14</text>
<text x="257.7" y="175.7">DD24:C</text>
<text x="209.5" y="185.9">DD3:D</text>
<text x="420.3" y="183.4">DD36</text>
<text x="300.9" y="191">DD27:B</text>
<text x="49.4" y="198.6">DD11:B</text>
<text x="79.9" y="203.7">DD15:C</text>
<text x="326.3" y="203.7">DD28</text>
<text x="460.9" y="201.2">DD41</text>
<text x="212" y="208.8">DD25:D</text>
<text x="234.9" y="213.9">DD26:A</text>
<text x="49.4" y="219">DD11:A</text>
<text x="257.7" y="221.5">DD29:A</text>
<text x="303.4" y="226.6">DD25:A</text>
<text x="344.1" y="226.6">DD18:D</text>
<text x="460.9" y="229.1">DD2:B</text>
<text x="112.9" y="239.3">DD17</text>
<text x="77.4" y="241.8">DD16:D</text>
<text x="257.7" y="244.4">DD25:B</text>
<text x="326.3" y="246.9">DD30</text>
<text x="460.9" y="246.9">DD5:A</text>
<text x="158.7" y="254.5">DD18:C</text>
<text x="77.4" y="264.7">DD16:C</text>
<text x="212" y="264.7">DD10:A</text>
<text x="460.9" y="264.7">DD42:A</text>
<text x="112.9" y="274.8">DD19:C</text>
<text x="255.2" y="272.3">DD9:D</text>
<text x="460.9" y="282.5">DD24:A</text>
<text x="29.1" y="297.7">DD43:A</text>
<text x="29.1" y="325.6">DD43:D</text>
<text x="29.1" y="353.6">DD43:E</text>
</g>
<g font-size="2.4">
<text x="231.3" y="21.2">4</text>
<text x="247.7" y="23.7">6</text>
<text x="231.3" y="26.3">5</text>
<text x="45.9" y="33.9">4</text>
<text x="85.4" y="31.4">12</text>
<text x="102.9" y="33.9">11</text>
<text x="254.2" y="31.4">1</text>
<text x="254.2" y="33.9">2</text>
<text x="270.6" y="33.9">12</text>
<text x="45.9" y="39">5</text>
<text x="62.3" y="36.4">6</text>
<text x="85.4" y="36.4">13</text>
<text x="86.5" y="41.6">5</text>
<text x="253" y="36.4">13</text>
<text x="277" y="36.4">1</text>
<text x="277" y="41.6">2</text>
<text x="293.4" y="39">3</text>
<text x="44.7" y="44.1">12</text>
<text x="62.3" y="46.6">11</text>
<text x="86.5" y="46.6">3</text>
<text x="86.5" y="44.1">4</text>
<text x="102.9" y="44.1">6</text>
<text x="109.4" y="46.6">1</text>
<text x="277" y="46.6">4</text>
<text x="44.7" y="49.2">13</text>
<text x="68.8" y="51.7">9</text>
<text x="109.4" y="51.7">2</text>
<text x="125.8" y="49.2">3</text>
<text x="132.3" y="51.7">1</text>
<text x="277" y="51.7">5</text>
<text x="293.4" y="49.2">6</text>
<text x="67.6" y="54.3">10</text>
<text x="67.6" y="59.3">12</text>
<text x="85.1" y="56.8">8</text>
<text x="132.3" y="56.8">2</text>
<text x="148.6" y="54.3">3</text>
<text x="254.2" y="59.3">3</text>
<text x="67.6" y="61.9">13</text>
<text x="108.2" y="61.9">10</text>
<text x="125.8" y="64.4">8</text>
<text x="254.2" y="61.9">4</text>
<text x="254.2" y="64.4">5</text>
<text x="270.6" y="61.9">6</text>
<text x="45.9" y="69.5">9</text>
<text x="62.3" y="72">8</text>
<text x="109.4" y="67">9</text>
<text x="230.2" y="72">10</text>
<text x="450.9" y="71.8">NA2</text>
<text x="457.4" y="72">1</text>
<text x="44.7" y="74.6">10</text>
<text x="231.3" y="77.1">9</text>
<text x="247.7" y="74.6">8</text>
<text x="381.2" y="74.6">4</text>
<text x="386.1" y="75.6">S</text>
<text x="402.6" y="77.1">5</text>
<text x="450.9" y="74.3">NA10</text>
<text x="450.9" y="76.9">NA17</text>
<text x="457.4" y="74.6">2</text>
<text x="457.4" y="77.1">3</text>
<text x="45.9" y="79.7">4</text>
<text x="62.3" y="82.2">6</text>
<text x="157.7" y="82.2">1</text>
<text x="381.2" y="79.7">3</text>
<text x="387.4" y="80.8">C1</text>
<text x="450.9" y="79.4">NA19</text>
<text x="457.4" y="79.7">4</text>
<text x="473.8" y="82.2">8</text>
<text x="504.2" y="81.9">Y1</text>
<text x="45.9" y="84.7">5</text>
<text x="68.8" y="87.3">3</text>
<text x="68.8" y="89.8">4</text>
<text x="85.1" y="89.8">6</text>
<text x="157.7" y="84.7">2</text>
<text x="157.7" y="87.3">3</text>
<text x="157.7" y="89.8">4</text>
<text x="176.6" y="89.6">D5</text>
<text x="207.3" y="84.7">13</text>
<text x="207.3" y="89.8">12</text>
<text x="224.8" y="87.3">11</text>
<text x="381.2" y="84.7">2</text>
<text x="381.2" y="89.8">1</text>
<text x="386.1" y="85.8">1D</text>
<text x="402.6" y="87.3">6</text>
<text x="450.9" y="84.5">NA20</text>
<text x="456.4" y="89.8">11</text>
<text x="457.4" y="84.7">5</text>
<text x="457.4" y="87.3">6</text>
<text x="68.8" y="92.4">5</text>
<text x="157.7" y="94.9">5</text>
<text x="174" y="92.4">8</text>
<text x="207.3" y="94.9">13</text>
<text x="380" y="94.9">10</text>
<text x="386.1" y="90.9">R</text>
<text x="386.1" y="96">S</text>
<text x="416.7" y="94.9">1</text>
<text x="421.7" y="96">A</text>
<text x="431.9" y="96">Y0</text>
<text x="438.2" y="94.9">15NA19</text>
<text x="456.2" y="92.4">12</text>
<text x="156.7" y="100">11</text>
<text x="157.7" y="97.4">6</text>
<text x="207.3" y="100">12</text>
<text x="224.8" y="97.4">11</text>
<text x="230.2" y="100">10</text>
<text x="380.2" y="100">11</text>
<text x="387.4" y="101">C1</text>
<text x="402.6" y="97.4">9</text>
<text x="416.7" y="97.4">2</text>
<text x="416.7" y="100">3</text>
<text x="421.7" y="98.5">B</text>
<text x="421.7" y="101">C</text>
<text x="431.9" y="98.5">Y1</text>
<text x="431.9" y="101">Y2</text>
<text x="438.2" y="97.4">14NA0</text>
<text x="438.2" y="100">13NA3</text>
<text x="156.5" y="102.5">12</text>
<text x="231.3" y="105.1">9</text>
<text x="247.7" y="102.5">8</text>
<text x="254.2" y="107.6">1</text>
<text x="380" y="105.1">12</text>
<text x="386.1" y="106.2">1D</text>
<text x="402.6" y="107.6">8</text>
<text x="416.7" y="107.6">6</text>
<text x="431.9" y="103.6">Y3</text>
<text x="431.9" y="106.2">Y4</text>
<text x="438.2" y="102.5">12NA1</text>
<text x="438.2" y="105.1">11NA7</text>
<text x="438.2" y="107.6">10NA4</text>
<text x="450.9" y="102.3">NA19</text>
<text x="450.9" y="107.3">NA23</text>
<text x="457.4" y="102.5">1</text>
<text x="457.4" y="107.6">2</text>
<text x="473.8" y="105.1">3</text>
<text x="482.8" y="105.1">1</text>
<text x="499.2" y="107.6">3</text>
<text x="504.2" y="107.3">Y2</text>
<text x="45.9" y="110.1">9</text>
<text x="62.3" y="112.7">8</text>
<text x="67.6" y="112.7">10</text>
<text x="254.2" y="110.1">2</text>
<text x="270.6" y="112.7">6</text>
<text x="380" y="110.1">13</text>
<text x="386.1" y="111.2">R</text>
<text x="416.7" y="110.1">4</text>
<text x="416.7" y="112.7">5</text>
<text x="421.7" y="108.7">E1</text>
<text x="421.7" y="111.2">E2</text>
<text x="421.7" y="113.7">E3</text>
<text x="431.9" y="108.7">Y5</text>
<text x="431.9" y="111.2">Y6</text>
<text x="431.9" y="113.7">Y7</text>
<text x="438.2" y="110.1">9 NA5</text>
<text x="438.2" y="112.7">7 NA20</text>
<text x="482.8" y="110.1">2</text>
<text x="44.7" y="115.2">10</text>
<text x="68.8" y="117.8">9</text>
<text x="85.1" y="115.2">8</text>
<text x="108.2" y="117.8">10</text>
<text x="254.2" y="115.2">4</text>
<text x="254.2" y="117.8">5</text>
<text x="277" y="115.2">4</text>
<text x="293.4" y="117.8">6</text>
<text x="381.2" y="115.2">4</text>
<text x="386.1" y="116.3">S</text>
<text x="402.6" y="117.8">5</text>
<text x="450.9" y="117.5">NA2</text>
<text x="457.4" y="117.8">1</text>
<text x="109.4" y="122.8">9</text>
<text x="125.8" y="120.3">8</text>
<text x="277" y="120.3">5</text>
<text x="381.2" y="125.4">2</text>
<text x="381.2" y="120.3">3</text>
<text x="387.4" y="121.4">C1</text>
<text x="416.7" y="125.4">1</text>
<text x="438.2" y="125.4">15NA8</text>
<text x="450.9" y="120">NA3</text>
<text x="450.9" y="122.6">NA6</text>
<text x="450.9" y="125.1">NA8</text>
<text x="457.4" y="120.3">2</text>
<text x="457.4" y="122.8">3</text>
<text x="457.4" y="125.4">4</text>
<text x="45.9" y="130.5">4</text>
<text x="208.5" y="127.9">1</text>
<text x="224.8" y="130.5">3</text>
<text x="381.2" y="130.5">1</text>
<text x="386.1" y="126.4">1D</text>
<text x="386.1" y="131.6">R</text>
<text x="402.6" y="127.9">6</text>
<text x="416.7" y="127.9">2</text>
<text x="416.7" y="130.5">3</text>
<text x="421.7" y="126.4">A</text>
<text x="421.7" y="129">B</text>
<text x="421.7" y="131.6">C</text>
<text x="431.9" y="126.4">Y0</text>
<text x="431.9" y="129">Y1</text>
<text x="431.9" y="131.6">Y2</text>
<text x="438.2" y="127.9">14NA9</text>
<text x="438.2" y="130.5">13NA10</text>
<text x="450.9" y="130.2">NA10</text>
<text x="457.4" y="130.5">5</text>
<text x="473.8" y="127.9">8</text>
<text x="45.9" y="135.5">5</text>
<text x="62.3" y="133">6</text>
<text x="208.5" y="133">2</text>
<text x="275.9" y="133">13</text>
<text x="293.4" y="135.5">11</text>
<text x="380" y="135.5">10</text>
<text x="386.1" y="136.6">S</text>
<text x="431.9" y="134.1">Y3</text>
<text x="431.9" y="136.6">Y4</text>
<text x="438.2" y="133">12NA22</text>
<text x="438.2" y="135.5">11NA11</text>
<text x="450.9" y="132.7">NA13</text>
<text x="450.9" y="135.3">NA1511</text>
<text x="457.4" y="133">6</text>
<text x="45.9" y="140.6">1</text>
<text x="62.3" y="143.2">3</text>
<text x="275.9" y="138.1">12</text>
<text x="277" y="143.2">4</text>
<text x="322.8" y="143.2">1</text>
<text x="380.2" y="140.6">11</text>
<text x="387.4" y="141.7">C1</text>
<text x="402.6" y="138.1">9</text>
<text x="416.7" y="138.1">6</text>
<text x="416.7" y="140.6">4</text>
<text x="416.7" y="143.2">5</text>
<text x="421.7" y="139.2">E1</text>
<text x="421.7" y="141.7">E2</text>
<text x="431.9" y="139.2">Y5</text>
<text x="431.9" y="141.7">Y6</text>
<text x="438.2" y="138.1">10NA2</text>
<text x="438.2" y="140.6">9 NA6</text>
<text x="438.2" y="143.2">7</text>
<text x="456.2" y="138.1">12</text>
<text x="45.9" y="145.7">2</text>
<text x="157.7" y="148.2">1</text>
<text x="277" y="148.2">5</text>
<text x="293.4" y="145.7">6</text>
<text x="322.8" y="145.7">2</text>
<text x="322.8" y="148.2">3</text>
<text x="380" y="145.7">12</text>
<text x="386.1" y="146.8">1D</text>
<text x="402.6" y="148.2">8</text>
<text x="421.7" y="144.3">E3</text>
<text x="431.9" y="144.3">Y7</text>
<text x="450.9" y="148">NA5</text>
<text x="450.9" y="145.4">NA0</text>
<text x="457.4" y="145.7">1</text>
<text x="457.4" y="148.2">2</text>
<text x="44.7" y="155.9">13</text>
<text x="45.9" y="150.8">1</text>
<text x="45.9" y="153.3">2</text>
<text x="62.3" y="153.3">12</text>
<text x="157.7" y="150.8">2</text>
<text x="157.7" y="153.3">3</text>
<text x="157.7" y="155.9">4</text>
<text x="207.3" y="150.8">10</text>
<text x="208.5" y="155.9">9</text>
<text x="224.8" y="153.3">8</text>
<text x="311.2" y="155.6">NA13</text>
<text x="322.8" y="150.8">4</text>
<text x="322.8" y="155.9">5</text>
<text x="339.1" y="153.3">8</text>
<text x="343.1" y="153.3">9</text>
<text x="359.5" y="155.9">8 D4</text>
<text x="380" y="150.8">13</text>
<text x="386.1" y="151.9">R</text>
<text x="416.7" y="155.9">1</text>
<text x="438.2" y="155.9">15NA14</text>
<text x="450.9" y="150.5">NA7</text>
<text x="450.9" y="153.1">NA12</text>
<text x="457.4" y="150.8">3</text>
<text x="457.4" y="153.3">4</text>
<text x="473.8" y="155.9">8</text>
<text x="504.2" y="155.6">Y3</text>
<text x="157.7" y="160.9">5</text>
<text x="174" y="158.4">8 D2</text>
<text x="277" y="160.9">1</text>
<text x="321.8" y="160.9">11</text>
<text x="322.8" y="158.4">6</text>
<text x="341.9" y="158.4">10</text>
<text x="416.7" y="158.4">2</text>
<text x="416.7" y="160.9">3</text>
<text x="421.7" y="157">A</text>
<text x="421.7" y="159.5">B</text>
<text x="431.9" y="157">Y0</text>
<text x="431.9" y="159.5">Y1</text>
<text x="438.2" y="158.4">14NA12</text>
<text x="438.2" y="160.9">13NA15</text>
<text x="450.9" y="158.1">NA14</text>
<text x="450.9" y="160.7">NA21</text>
<text x="457.4" y="158.4">5</text>
<text x="457.4" y="160.9">6</text>
<text x="156.7" y="166">11</text>
<text x="157.7" y="163.5">6</text>
<text x="277" y="166">2</text>
<text x="293.4" y="163.5">3</text>
<text x="321.6" y="163.5">12</text>
<text x="381.2" y="163.5">4</text>
<text x="386.1" y="164.6">S</text>
<text x="402.6" y="166">5</text>
<text x="421.7" y="162">C</text>
<text x="431.9" y="162">Y2</text>
<text x="431.9" y="164.6">Y3</text>
<text x="431.9" y="167.1">Y4</text>
<text x="438.2" y="163.5">12NA13</text>
<text x="438.2" y="166">11NA16</text>
<text x="456.2" y="166">12</text>
<text x="456.4" y="163.5">11</text>
<text x="132.3" y="173.6">1</text>
<text x="156.5" y="168.6">12</text>
<text x="381.2" y="173.6">2</text>
<text x="381.2" y="168.6">3</text>
<text x="387.4" y="169.7">C1</text>
<text x="416.7" y="168.6">6</text>
<text x="416.7" y="171.1">4</text>
<text x="416.7" y="173.6">5</text>
<text x="421.7" y="169.7">E1</text>
<text x="421.7" y="172.2">E2</text>
<text x="431.9" y="169.7">Y5</text>
<text x="431.9" y="172.2">Y6</text>
<text x="438.2" y="168.6">10NA17</text>
<text x="438.2" y="171.1">9 NA21</text>
<text x="438.2" y="173.6">7</text>
<text x="450.9" y="173.4">NA5</text>
<text x="457.4" y="173.6">1</text>
<text x="109.4" y="178.7">1</text>
<text x="132.3" y="178.7">2</text>
<text x="148.6" y="176.2">3</text>
<text x="254.2" y="178.7">9</text>
<text x="381.2" y="178.7">1</text>
<text x="386.1" y="174.7">1D</text>
<text x="386.1" y="179.8">R</text>
<text x="402.6" y="176.2">6</text>
<text x="421.7" y="174.7">E3</text>
<text x="431.9" y="174.7">Y7</text>
<text x="450.9" y="175.9">NA12</text>
<text x="450.9" y="178.5">NA15</text>
<text x="457.4" y="176.2">2</text>
<text x="457.4" y="178.7">3</text>
<text x="109.4" y="181.3">2</text>
<text x="109.4" y="183.8">3</text>
<text x="253" y="181.3">10</text>
<text x="253.2" y="183.8">11</text>
<text x="270.6" y="181.3">8</text>
<text x="450.9" y="181">NA20</text>
<text x="457.4" y="181.3">4</text>
<text x="473.8" y="183.8">8</text>
<text x="504.2" y="183.6">Y4</text>
<text x="109.4" y="186.3">4</text>
<text x="109.4" y="191.4">5</text>
<text x="125.8" y="188.9">8</text>
<text x="207.3" y="188.9">12</text>
<text x="224.8" y="191.4">11</text>
<text x="416.7" y="186.3">1</text>
<text x="416.7" y="188.9">2</text>
<text x="416.7" y="191.4">3</text>
<text x="421.7" y="187.4">A</text>
<text x="421.7" y="190">B</text>
<text x="431.9" y="187.4">Y0</text>
<text x="431.9" y="190">Y1</text>
<text x="438.2" y="186.3">15NA18</text>
<text x="438.2" y="188.9">14NA23</text>
<text x="438.2" y="191.4">13NA24</text>
<text x="450.9" y="186.1">NA24</text>
<text x="456.4" y="191.4">11</text>
<text x="457.4" y="186.3">5</text>
<text x="457.4" y="188.9">6</text>
<text x="108.4" y="196.5">11</text>
<text x="109.4" y="194">6</text>
<text x="207.3" y="194">13</text>
<text x="299.9" y="194">4</text>
<text x="316.3" y="196.5">6</text>
<text x="421.7" y="192.5">C</text>
<text x="431.9" y="192.5">Y2</text>
<text x="431.9" y="195.1">Y3</text>
<text x="431.9" y="197.6">Y4</text>
<text x="438.2" y="194">12</text>
<text x="438.2" y="196.5">11</text>
<text x="456.2" y="194">12</text>
<text x="29.3" y="201.3">NA0</text>
<text x="45.9" y="201.6">4</text>
<text x="108.2" y="199">12</text>
<text x="299.9" y="199">5</text>
<text x="416.7" y="199">6</text>
<text x="416.7" y="201.6">4</text>
<text x="421.7" y="200.1">E1</text>
<text x="421.7" y="202.7">E2</text>
<text x="431.9" y="200.1">Y5</text>
<text x="431.9" y="202.7">Y6</text>
<text x="438.2" y="199">10</text>
<text x="438.2" y="201.6">9</text>
<text x="450.9" y="201.3">NA1</text>
<text x="450.9" y="203.9">NA5</text>
<text x="457.4" y="201.6">1</text>
<text x="29.3" y="206.4">NA3</text>
<text x="45.9" y="206.7">5</text>
<text x="62.3" y="204.1">6</text>
<text x="75.2" y="206.7">10</text>
<text x="92.8" y="209.2">8</text>
<text x="299.9" y="204.1">1</text>
<text x="299.9" y="209.2">2</text>
<text x="316.3" y="206.7">3</text>
<text x="322.8" y="204.1">1</text>
<text x="322.8" y="206.7">2</text>
<text x="322.8" y="209.2">3</text>
<text x="416.7" y="204.1">5</text>
<text x="421.7" y="205.2">E3</text>
<text x="431.9" y="205.2">Y7</text>
<text x="438.2" y="204.1">7</text>
<text x="450.9" y="206.4">NA8</text>
<text x="450.9" y="209">NA9</text>
<text x="457.4" y="204.1">2</text>
<text x="457.4" y="206.7">3</text>
<text x="457.4" y="209.2">4</text>
<text x="39.4" y="211.5">NX5</text>
<text x="39.4" y="214">X6</text>
<text x="76.4" y="211.7">9</text>
<text x="207.3" y="211.7">13</text>
<text x="224.8" y="214.3">11</text>
<text x="322.8" y="211.7">4</text>
<text x="339.1" y="214.3">8</text>
<text x="450.9" y="214">NA12</text>
<text x="457.4" y="214.3">5</text>
<text x="473.8" y="211.7">8</text>
<text x="504.2" y="211.5">Y5</text>
<text x="29.3" y="221.7">NA14</text>
<text x="45.9" y="221.9">1</text>
<text x="76.4" y="216.8">4</text>
<text x="76.4" y="221.9">5</text>
<text x="92.8" y="219.4">6</text>
<text x="207.3" y="216.8">12</text>
<text x="231.3" y="216.8">1</text>
<text x="231.3" y="221.9">2</text>
<text x="247.7" y="219.4">3</text>
<text x="321.8" y="221.9">11</text>
<text x="322.8" y="216.8">5</text>
<text x="322.8" y="219.4">6</text>
<text x="450.9" y="216.6">NA24</text>
<text x="456.2" y="221.9">12</text>
<text x="456.4" y="219.4">11</text>
<text x="457.4" y="216.8">6</text>
<text x="29.3" y="226.7">NA2</text>
<text x="45.9" y="227">2</text>
<text x="62.3" y="224.4">3</text>
<text x="76.4" y="227">1</text>
<text x="254.2" y="224.4">1</text>
<text x="254.2" y="227">2</text>
<text x="270.6" y="227">12</text>
<text x="321.6" y="224.4">12</text>
<text x="29.3" y="231.8">NA8</text>
<text x="44.7" y="232.1">13</text>
<text x="76.4" y="232.1">2</text>
<text x="92.8" y="229.5">3</text>
<text x="253" y="229.5">13</text>
<text x="299.9" y="229.5">1</text>
<text x="316.3" y="232.1">3</text>
<text x="341.9" y="229.5">12</text>
<text x="359.5" y="232.1">11 D1</text>
<text x="450.9" y="231.8">NA14</text>
<text x="457.4" y="232.1">4</text>
<text x="29.3" y="236.9">NA3</text>
<text x="44.7" y="237.1">12</text>
<text x="62.3" y="234.6">11</text>
<text x="109.4" y="239.7">1</text>
<text x="299.9" y="239.7">4</text>
<text x="299.9" y="234.6">2</text>
<text x="341.9" y="234.6">13</text>
<text x="450.9" y="236.9">NA23</text>
<text x="457.4" y="237.1">5</text>
<text x="473.8" y="234.6">6</text>
<text x="504.2" y="234.4">Y6</text>
<text x="29.3" y="244.5">NA5</text>
<text x="39.4" y="242">X5</text>
<text x="75.2" y="244.8">12</text>
<text x="109.4" y="242.2">2</text>
<text x="109.4" y="244.8">3</text>
<text x="299.9" y="244.8">5</text>
<text x="316.3" y="242.2">6</text>
<text x="29.3" y="249.6">NA4</text>
<text x="75.2" y="249.8">13</text>
<text x="92.8" y="247.3">11</text>
<text x="109.4" y="247.3">4</text>
<text x="125.8" y="249.8">8</text>
<text x="254.2" y="247.3">4</text>
<text x="270.6" y="249.8">6</text>
<text x="322.8" y="247.3">1</text>
<text x="322.8" y="249.8">2</text>
<text x="450.9" y="247.1">NA4</text>
<text x="450.9" y="249.6">NA11</text>
<text x="457.4" y="247.3">1</text>
<text x="457.4" y="249.8">2</text>
<text x="29.3" y="254.7">NA1</text>
<text x="29.3" y="257.2">NA4</text>
<text x="108.4" y="257.5">11</text>
<text x="109.4" y="252.4">5</text>
<text x="109.4" y="254.9">6</text>
<text x="157.7" y="257.5">9</text>
<text x="253" y="257.5">13</text>
<text x="254.2" y="252.4">5</text>
<text x="322.8" y="252.4">3</text>
<text x="322.8" y="254.9">4</text>
<text x="339.1" y="257.5">8</text>
<text x="450.9" y="254.7">NA16</text>
<text x="450.9" y="257.2">NA22</text>
<text x="457.4" y="254.9">4</text>
<text x="457.4" y="257.5">5</text>
<text x="473.8" y="252.4">6</text>
<text x="504.2" y="252.1">Y7</text>
<text x="29.3" y="259.8">NA15</text>
<text x="108.2" y="260">12</text>
<text x="156.5" y="262.5">10</text>
<text x="174" y="260">8 D3</text>
<text x="253" y="262.5">12</text>
<text x="270.6" y="260">11</text>
<text x="322.8" y="260">5</text>
<text x="322.8" y="262.5">6</text>
<text x="39.4" y="267.4">NX1</text>
<text x="76.4" y="267.6">9</text>
<text x="208.5" y="267.6">1</text>
<text x="321.6" y="267.6">12</text>
<text x="321.8" y="265.1">11</text>
<text x="450.9" y="269.9">NA8</text>
<text x="504.2" y="269.9">Y8</text>
<text x="29.3" y="272.5">NA16</text>
<text x="75.2" y="272.7">10</text>
<text x="92.8" y="270.2">8</text>
<text x="208.5" y="272.7">2</text>
<text x="224.8" y="270.2">3</text>
<text x="253" y="275.2">12</text>
<text x="457.4" y="270.2">1</text>
<text x="473.8" y="270.2">2</text>
<text x="39.4" y="277.5">NX2</text>
<text x="76.4" y="277.8">4</text>
<text x="92.8" y="280.3">6</text>
<text x="108.2" y="280.3">10</text>
<text x="109.4" y="277.8">9</text>
<text x="125.8" y="280.3">8</text>
<text x="253" y="280.3">13</text>
<text x="270.6" y="277.8">11</text>
<text x="29.3" y="282.6">NA18</text>
<text x="54.7" y="287.7">X4</text>
<text x="76.4" y="287.9">1</text>
<text x="76.4" y="282.9">5</text>
<text x="108.4" y="282.9">11</text>
<text x="450.9" y="287.7">NA9</text>
<text x="450.9" y="285.2">NA1</text>
<text x="457.4" y="285.4">1</text>
<text x="457.4" y="287.9">2</text>
<text x="473.8" y="287.9">12</text>
<text x="504.2" y="287.7">Y9</text>
<text x="29.3" y="292.8">NA19</text>
<text x="76.4" y="293">2</text>
<text x="92.8" y="290.5">3</text>
<text x="450.9" y="290.2">NA1713</text>
<text x="25.6" y="303.2">1</text>
<text x="42" y="303.2">2</text>
<text x="25.6" y="313.3">3</text>
<text x="42" y="313.3">4</text>
<text x="24.4" y="331.1">13</text>
<text x="42" y="331.1">12</text>
<text x="25.6" y="341.3">5</text>
<text x="42" y="341.3">6</text>
<text x="24.6" y="359.1">11</text>
<text x="42" y="359.1">10</text>
<text x="25.6" y="369.2">9</text>
<text x="42" y="369.2">8</text>
</g>
</svg>
